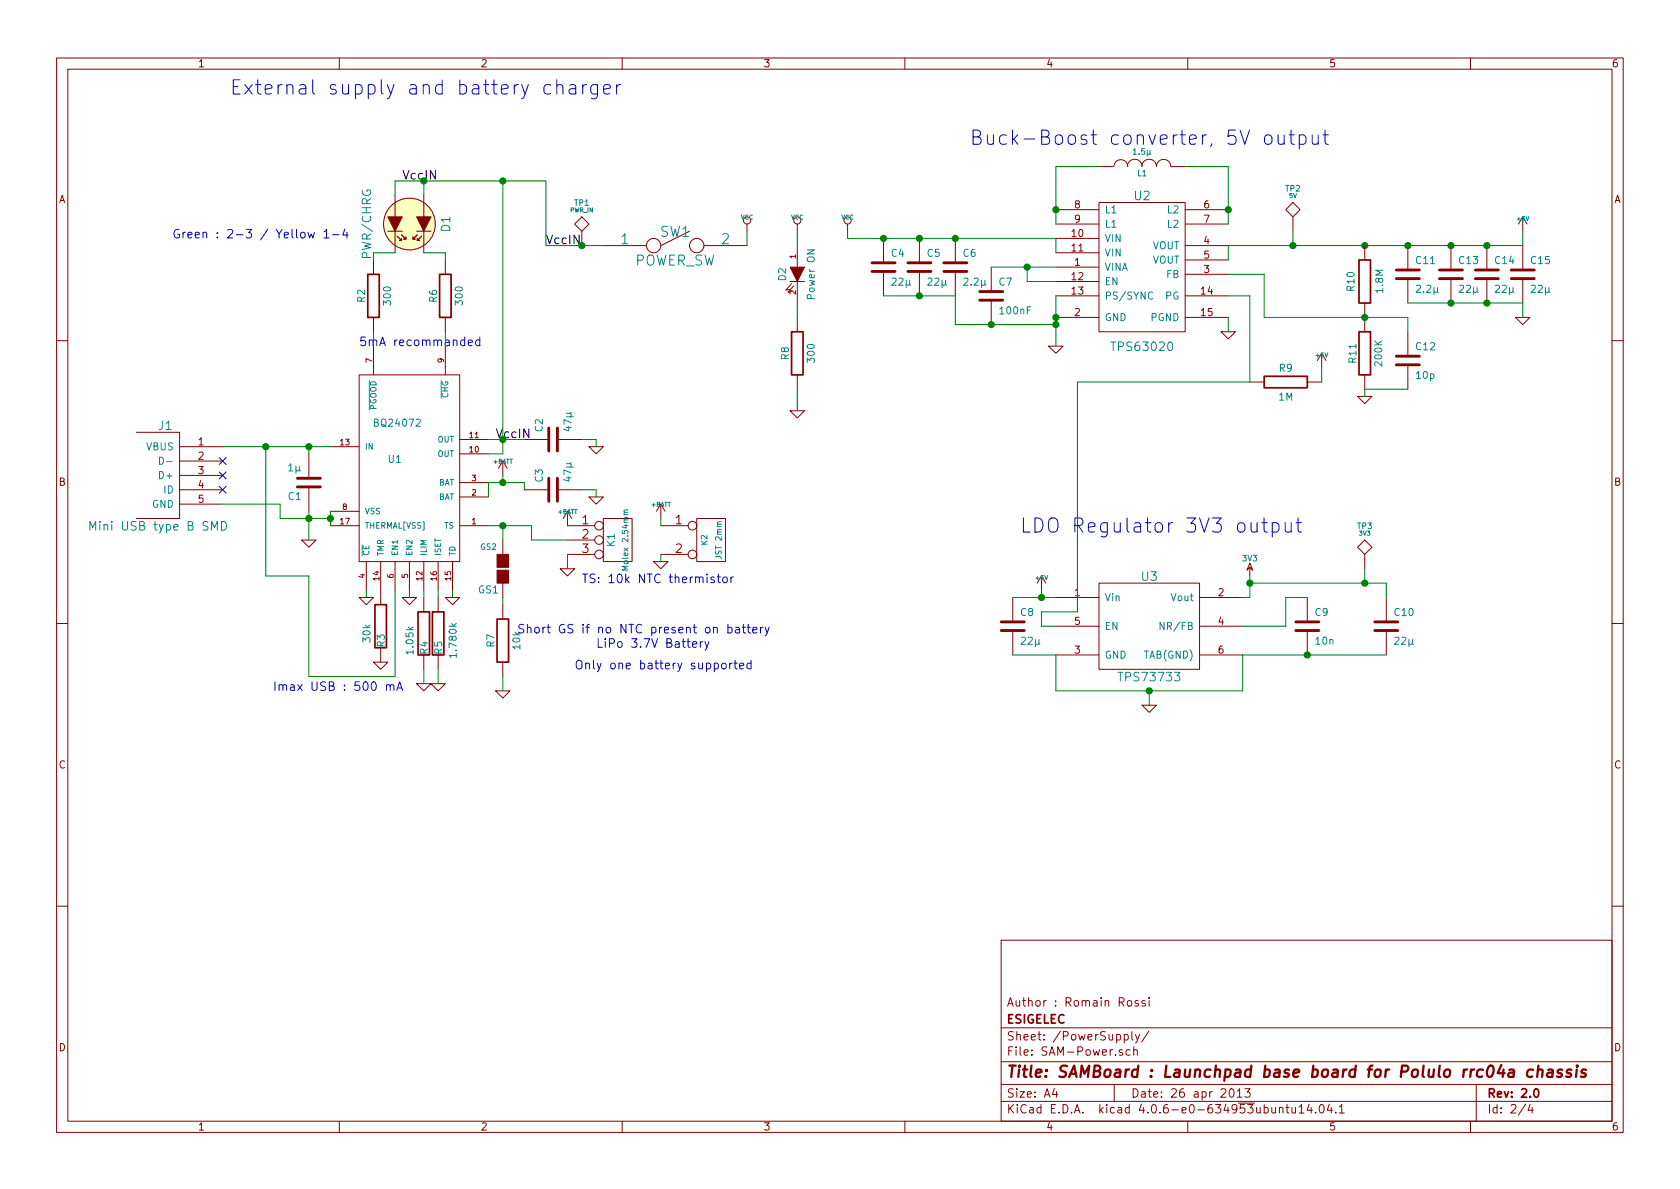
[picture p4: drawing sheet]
<svg xmlns="http://www.w3.org/2000/svg" width="297mm" height="210mm" viewBox="0 0 297 210" stroke-linecap="round" stroke-linejoin="round" font-family="sans-serif">
<g fill="none" stroke="#840000" stroke-width=".18">
<path d="M10 10.3h277v189.9h-277zM12 12.2h273v186.1h-273zM60 10.3v1.9M110 10.3v1.9M160 10.3v1.9M210 10.3v1.9M260 10.3v1.9M69.8 34.5v3.8M74.9 34.5v3.8M101.6 39.6l1.3-1.3 1.2 1.3-1.2 1.3zM132.1 39.6v1.3M141 39.6v1.3"/>
<path d="M149.9 39.6v1.3M186.7 37.1h7.6M186.7 39.6h7.6M194.3 35.8h15.2v22.9h-15.2zM194.3 29.5h2.5M197 29.4a1.22 1.22 0 0 1 1.2-1.2 1.22 1.22 0 0 1 1.2 1.2M199.3 29.4a1.3 1.3 0 0 1 1.3-1.2 1.3 1.3 0 0 1 1.3 1.2M201.9 29.4a1.3 1.3 0 0 1 1.3-1.2 1.3 1.3 0 0 1 1.3 1.2 1.27 1.27 0 0 1 1.2-1.2 1.27 1.27 0 0 1 1.3 1.2l2.5 .1M209.5 37.1h7.7M209.5 39.6h7.7M227.3 37.1l1.3-1.3 1.3 1.3-1.3 1.2zM228.6 38.3v2.6"/>
<path d="M269.2 38.3l-.7 1.3M269.2 38.3v2.6M269.2 38.3l.8 1.3M66 46v2.5M66 56.1v2.6M68.6 40.9h2.5M69.8 40.9v3.8M70.2 41.8l.8 .7M70.6 42.5h.4M71 41.5l.8 .8h-.4M71 42.2v.3M71.8 41.9v.4"/>
<path d="M73 41.9v.4M73.7 40.9h2.5M73.8 41.5l-.8 .8h.4M73.8 42.2v.3M73.8 42.5h.4M74.5 41.8l-.7 .7M74.9 40.9v3.8M78.7 46v2.5M78.7 56.1v2.6M102.9 40.9v2.5M106.7 43.4h7.6M121.9 40.9l-5.1 2.5"/>
<path d="M124.5 43.4h7.6M139.7 49.8h2.5M140 50.2l-1.1 1.1 .7-.1M140.3 50.5l-1 1.2 .7-.1M141 43.4v3.8M141 49.8v3.8M141 56.1v2.6M156.2 42.2v4.3M156.2 48v4.3M162.6 42.2v4.3M162.6 48v4.3M168.9 42.2v4.3"/>
<path d="M168.9 48v4.3M175.3 47.2v4.4M175.3 53.1v4.3M186.7 47.2h7.6M186.7 56.1h7.6M186.7 42.2h7.6M186.7 44.7h7.6M186.7 49.8h7.6M186.7 52.3h7.6M209.5 56.1h7.7M209.5 48.5h7.7M209.5 43.4h7.7"/>
<path d="M209.5 46h7.7M209.5 52.3h7.7M215.9 58.7h2.5l-1.2 1.2zM241.3 43.4v2.6M241.3 53.6v5.1M248.9 43.4v4.3M248.9 49.3v4.3M248.9 58.7v4.3M256.5 43.4v4.3M256.5 49.3v4.3M262.9 43.4v4.3M262.9 49.3v4.3"/>
<path d="M268 56.1h2.5l-1.3 1.3zM269.2 43.4v4.3M269.2 49.3v4.3M10 60.2h2M24.1 76.4h7.6v15.3h-7.6M31.7 79h7.7M58.4 79h5.1M63.5 66.3h17.8v33h-17.8zM66 61.2v5.1M78.7 61.2v5.1M81.3 77.7h5.1M92.7 77.7h4.3"/>
<path d="M98.6 77.7h4.3M104.1 79h2.6l-1.3 1.3zM139.7 72.6h2.5l-1.2 1.3zM141 66.3v2.5M185.4 61.2h2.6l-1.3 1.3zM221 67.6h2.5M231.1 67.6h2.6M233.7 62.5l-.8 1.2M233.7 62.5v2.5M233.7 62.5l.7 1.2M240 70.1h2.6l-1.3 1.3zM241.3 66.3v2.5"/>
<path d="M248.9 64.5v4.3M285 60.2h2M31.7 86.6h7.7M31.7 81.5h7.7M31.7 84.1h7.7M31.7 89.1h7.7M53.3 95.5h2.6l-1.3 1.3zM54.6 80.3v4.3M54.6 86.1v4.3M58.4 93h5.1M58.4 90.4h5.1M64.8 99.3v5.1"/>
<path d="M67.3 99.3v7.6M69.8 99.3v5.1M72.4 99.3v5.1M74.9 99.3v5.1M77.5 99.3v5.1M80 99.3v5.1M81.3 93h5.1M81.3 87.9h5.1M81.3 85.3h5.1M81.3 80.3h5.1M88.9 81.5l-.8 1.3M88.9 81.5v2.6"/>
<path d="M88.9 95.5v2.5M88.9 81.5l.8 1.3M92.7 86.6h4.3M98.6 86.6h4.3M100.3 90.4v2.6h4.9M100.3 95.5h4.9M100.3 98h4.9M100.3 90.4l-.7 1.3M100.3 90.4l.8 1.3M104.1 87.9h2.6l-1.3 1.2zM106.7 91.7h5.1v7.6h-5.1zM115.6 99.3h2.5l-1.3 1.3z"/>
<path d="M116.8 93h4.9M116.8 98h4.9M116.8 89.1l-.7 1.3M116.8 89.1v2.6M116.8 89.1l.8 1.3M123.2 91.7h5.1v7.6h-5.1zM221 99.6l.5 1.2-.5-.5-.5 .5zM240 96.8l1.3-1.3 1.3 1.3-1.3 1.2zM241.3 98v2.6M10 110.3h2M63.5 105.7h2.5l-1.2 1.2zM66 117.1h2.6l-1.3 1.3z"/>
<path d="M67.3 114.5v2.6M71.1 105.7h2.6l-1.3 1.2zM74.9 105.7v2.5M74.9 115.8v2.6M77.5 105.7v2.5M77.5 115.8v2.6M78.7 105.7h2.6l-1.3 1.2zM88.9 103.1v2.6M88.9 106.9v2.6M88.9 117.1v2.5M99.1 100.6h2.5l-1.3 1.2zM179.1 105.7v4.3"/>
<path d="M179.1 111.5v4.3M184.1 101.8l-.7 1.3M184.1 101.8v2.6M184.1 101.8l.8 1.3M186.7 105.7h7.6M186.7 115.8h7.6M186.7 110.7h7.6M194.3 103.1h17.8v15.3h-17.8zM212.1 105.7h7.6M212.1 115.8h7.6M212.1 110.7h7.6M221 100.3v1.5"/>
<path d="M231.1 105.7v4.3M231.1 111.5v4.3M245.1 105.7v4.3M245.1 111.5v4.3M285 110.3h2M73.7 120.9h2.5l-1.3 1.3zM76.2 120.9h2.5l-1.2 1.3zM87.6 122.2h2.6l-1.3 1.2zM201.9 124.7h2.6l-1.3 1.3zM10 160.2h2M177 166.3h108v32h-108zM199.4 177.1l.2-.2 .4 .2 .1 .5-.1 .2-.4 .1-.2-.1z"/>
<path d="M201.2 177a.37 .37 0 0 0-.5 .1v.3l.5 .1 .1 .1-.2 .3-.4-.1M202.5 177a.37 .37 0 0 0-.6 .1l.1 .3 .5 .1v.1l-.2 .3-.4-.1M203.2 176.4v.2M203.2 176.9v1M285 160.2h2M60 198.3v1.9M110 198.3v1.9M160 198.3v1.9M177 194.8h108M177 191.8h108M177 187.8h108M177 181.8h108"/>
<path d="M186.4 192.5l-.3 1h.9M186.8 193v1M197 191.8v3M198.5 185.7a.37 .37 0 0 0-.6 .1v.2l.6 .2v.1l-.2 .3-.4-.1M198.8 183l.4-.1 .3 .3-.1 .6h-.6M199.8 185.7l-.4-.1-.3 .3 .1 .6 .2 .1 .4-.1M200.1 182.4v1.3l.2 .2M200.5 185.7l.2-.1 .3 .1 .1 .9M200.5 185.1v1.5M200.8 182.9l.3 1M201.5 182.9l-.5 1.4-.2 .1M203.1 182.3l-1.2 2"/>
<path d="M210 198.3v1.9M217.5 192.7l.2-.2a.81 .81 0 0 1 .6 .6 .81 .81 0 0 1-.3 .8l-.2 .1a.79 .79 0 0 1-.3-1.3zM218.7 193l.5-.5v1.5M218.7 194h.9M220.1 192.5h.9l-.5 .6 .5 .1v.7l-.2 .1-.7-.1M226.2 196l.2-.2 .4 .1v.9M226.2 195.8v1M227.4 195.8h.5M227.6 195.3v1.3l.3 .2M228.4 195.8l.1 .9 .4 .1 .2-.1M229.1 195.8v1M229.7 195.8l.4-.5v1.5"/>
<path d="M229.7 196.8h.9M231.5 195.2l-.4 1.1h1M231.8 195.8v1M232.6 196.7v.1M233.4 195.5l.2-.2a.81 .81 0 0 1 .6 .6 .81 .81 0 0 1-.3 .8l-.1 .1a.79 .79 0 0 1-.4-1.3zM235 195.2l-.3 1.1h.9M235.4 195.8v1M236.2 196.7v.1M236.8 195.8l.4-.5v1.5M236.8 196.8h.9M260 198.3v1.9M261 191.8v6.5"/>
<path d="M269.7 195.2l-1.2 2M270.5 195.2l-.3 1.1h.9M270.9 195.8v1"/>
<circle cx="72.4" cy="39.6" r="4.6"/>
<circle cx="132.1" cy="39" r=".63"/>
<circle cx="141" cy="39" r=".63"/>
<circle cx="149.9" cy="39" r=".63"/>
<circle cx="115.6" cy="43.4" r="1.27"/>
<circle cx="123.2" cy="43.4" r="1.27"/>
<circle cx="105.9" cy="98" r=".76"/>
<circle cx="105.9" cy="93" r=".76"/>
<circle cx="105.9" cy="95.5" r=".76"/>
<circle cx="122.4" cy="98" r=".76"/>
<circle cx="122.4" cy="93" r=".76"/>
</g>
<path d="M65 48.5h2.1v7.6h-2.1zM77.7 48.5h2.1v7.6h-2.1zM140 58.7h2v7.6h-2zM240.3 58.7h2v7.6h-2zM240.3 46h2v7.6h-2zM223.5 66.5h7.6v2.1h-7.6zM66.3 106.9h2v7.6h-2zM73.9 108.2h2v7.6h-2zM76.5 108.2h2v7.6h-2zM87.9 109.5h2v7.6h-2zM271.3 192.7l.3-.2a.81 .81 0 0 1 .5 .6 .81 .81 0 0 1-.2 .8l-.2 .1a.79 .79 0 0 1-.4-1.3z" fill="none" stroke="#840000" stroke-width=".3"/>
<path d="M271.1 189.2a.7 .7 0 0 0-1 .3v.8l.2 .1 .6-.1M271.9 189.3a.52 .52 0 0 1 .9 .1l-.2 1M272 188.4l-.2 2M273.7 189.2h.8l-.1 1.2M274.5 189.6l-.7 .1a.4 .4 0 0 0-.3 .3 .4 .4 0 0 0 .3 .4l.6-.1M276.2 189.2l-.5-.1-.3 .4 .2 .3 .5 .1 .1 .3-.2 .1-.1 .1-.6-.1M277.8 189.2l-.5-.1-.3 .4 .3 .3 .4 .1 .1 .3-.1 .1-.2 .1-.6-.1M278.8 189.1l-.2 1.3M278.9 188.4l-.1 .2 .2-.1-.1-.1-.1 .2M280.4 189.2l-.5-.1-.3 .4 .3 .3 .4 .1 .1 .3-.1 .1-.2 .1-.6-.1" fill="none" stroke="#840000" stroke-width=".41"/>
<path d="M203.8 51.7a.5 .5 0 0 0-.6 0 .5 .5 0 0 0-.2 .6l.1 .4a.41 .41 0 0 0 .7 .1M65.3 67.3v5.2M78 67.3v3.1M15.9 93.7v-1.5l.5 1.1 .5-1.1v1.5M28.2 80.8a.64 .64 0 0 1 .7 .7 .64 .64 0 0 1-.7 .6zM29.5 81.6h.9M39.2 92.2a.77 .77 0 0 1 .9 .8 .77 .77 0 0 1-.9 .7zM111 90.6h-.6v.4M111 90.2h-.6l-.1 .3 .2 .1M111 100.1h-1l.7 .4-.7 .3h1M205.8 110.1v1.2l-.7-1.2v1.2" fill="none" stroke="#008484" stroke-width=".18"/>
<g fill="none" stroke="#840000" stroke-width=".51">
<path d="M154.2 48h4M154.2 46.5h4M160.5 48h4.1M160.5 46.5h4.1M166.9 48h4M166.9 46.5h4M173.2 53.1h4.1M173.2 51.6h4.1M246.9 49.3h4.1M246.9 47.7h4.1M254.5 49.3h4.1M254.5 47.7h4.1"/>
<path d="M260.9 49.3h4M260.9 47.7h4M267.2 49.3h4.1M267.2 47.7h4.1M97 75.7v4.1M98.6 75.7v4.1M246.9 64.5h4.1M246.9 63h4.1M52.6 84.6h4M52.6 86.1h4M97 84.6v4M98.6 84.6v4"/>
<path d="M177 111.5h4.1M177 110h4.1M229.1 111.5h4.1M229.1 110h4.1M243.1 111.5h4M243.1 110h4"/>
</g>
<g fill="none" stroke="#0000c2" stroke-width=".18">
<path d="M97.4 15.1l-.3-.1-.7 .1-.2 .3v.7l.1 .3a.82 .82 0 0 0 1.1 .1M98.5 15.2a.61 .61 0 0 1 1 .1v1.3M98.5 14.1v2.5M100.7 15.1l.3-.1 .7 .1 .1 .2v1.3M101.8 15.6l-.2 .1h-.6a.48 .48 0 0 0-.4 .5 .48 .48 0 0 0 .4 .4l.8-.1M103 15v1.6M103.7 15a.64 .64 0 0 0-.7 .4M105.6 15v2a.66 .66 0 0 1-1 .4M105.6 15.1l-.2-.1-.7 .1-.3 .3v.7l.2 .3a.82 .82 0 0 0 1 .1M106.7 15.8l1.2-.2-.1-.5-.7-.1-.4 .3v1l.2 .2 .2 .1 .7-.1M109 15v1.6M109.7 15a.64 .64 0 0 0-.7 .4"/>
<path d="M223.8 24a.69 .69 0 0 1 1.1 .3v.7a.68 .68 0 0 1-.7 .5 .68 .68 0 0 1-.6-.5v-.7zM226 23.8l.1 1.6a.72 .72 0 0 0 1-.1M227.1 23.8v1.7M227.9 23.8h1M228.3 23v2.2l.1 .2 .5 .1M229.7 24l.7-.2 .4 .3 .1 .2v.7l-.1 .3a.82 .82 0 0 1-1.1 .1M229.7 23.8v2.6M232 23.8l.1 1.6a.72 .72 0 0 0 1-.1M233.1 23.8v1.7M233.9 23.8h1M234.3 23v2.2l.1 .2 .5 .1M53.2 41.2l.2-.1 .5 .1v.6l-.1 .2-.4 .1-.2-.2z"/>
<path d="M54.5 41.1l.2 1 .3-.7 .3 .7 .3-1M57.3 41l.4-.4v1.5M57.3 42.1h.9M58.8 41.5h1.2M61 40.5l-.4 1.1h1M61.3 41.1v1M84.8 59.6v1.5M82.8 60.6l.7-.1v-.3l-.5-.1-.2 .2 .1 .8h.6M84.8 60.2a.48 .48 0 0 0-.6 .1v.7a.48 .48 0 0 0 .6 .1M223.1 92.4h1M223.5 91.6v2.1l.1 .3 .5 .1M224.9 92.6l.8-.2 .3 .3 .1 .2v.7l-.1 .3a.82 .82 0 0 1-1.1 .1"/>
<path d="M224.9 92.4v2.5M227.2 92.4l.1 1.6a.72 .72 0 0 0 1-.1M228.3 92.4v1.7M229.1 92.4h1M229.5 91.6v2.1l.1 .3 .5 .1M122.5 114l.7-.2-.1-.3h-.4l-.2 .2v.7h.6M123.8 113.5v1M124.3 113.5h-.3l-.2 .3M124.6 113.5l.4 1M125.3 113.5l-.5 1.3-.2 .2M126.3 102.1l-.4-.1-.2 .3 .1 .2 .5 .1v.4h-.6M126.8 102h.6"/>
<path d="M127 101.5v1.3l.4 .2M127.7 117.4l.2-.1 .4 .1 .1 .6-.2 .2-.3 .1-.2-.2zM127.9 102.2l.2-.2 .4 .2 .1 .6-.2 .2h-.3l-.2-.1zM128.7 111a.48 .48 0 0 1 .7 .1v.7a.48 .48 0 0 1-.7 .1M128.7 110.4v1.5M129 117.3v1M129.2 102v1M129.5 117.3h-.3l-.2 .3M129.7 102l-.3 .1-.2 .2M129.8 117.3h.6M130 116.8v1.3l.4 .2M130.1 111h.6v.9"/>
<path d="M130.7 111.3h-.5a.3 .3 0 0 0-.2 .3 .3 .3 0 0 0 .2 .3h.5M130.8 117.8l.7-.2-.1-.3h-.4l-.2 .2v.7h.6M131.2 110.9h.6M131.4 110.4v1.3l.4 .2M132.1 110.9h.6M132.3 110.4v1.3l.4 .2M132.8 117.3a.48 .48 0 0 0-.7 .1v.7a.48 .48 0 0 0 .7 .1M132.8 116.8v1.5M133.1 111.4l.7-.1v-.3l-.5-.1-.2 .2 .1 .8h.6M134.5 110.9v1M134.9 110.9l-.3 .1-.1 .2M135.3 110.9l.3 1"/>
<path d="M136 110.9l-.5 1.4-.2 .1M68.3 121.2h.1a.36 .36 0 0 1 .6 .1v.8M68.3 121.1v1M69 121.3a.35 .35 0 0 1 .3-.2 .35 .35 0 0 1 .3 .2v.8M70.2 122.1l.5-1.5 .5 1.5M70.3 121.7h.7"/>
</g>
<path d="M38.8 80.9l1.2 1.2M38.8 83.5l1.2 1.2M38.8 86l1.2 1.2M40 80.9l-1.2 1.2M40 83.5l-1.2 1.2M40 86l-1.2 1.2" fill="none" stroke="#000084" stroke-width=".18"/>
<g fill="#840000" stroke="#840000" stroke-width=".18">
<path d="M87.9 98h2v2.3h-2z"/>
<path d="M87.9 100.8h2v2.3h-2z"/>
<path d="M73.7 38.3h2.5l-1.3 2.6z"/>
<path d="M68.6 38.3h2.5l-1.3 2.6z"/>
<path d="M139.7 47.2h2.5l-1.2 2.6z"/>
</g>
<g fill="none" stroke="#008400" stroke-width=".18">
<path d="M69.8 34.5v-2.5h26.7v11.4h10.2M74.9 32v2.5M88.9 32v48.3h-2.5M194.3 29.5h-7.6v10.1M209.5 29.5h7.7v10.1M66 44.7h3.8M66 58.7v2.5M74.9 44.7h3.8v1.3M78.7 58.7v2.5M132.1 40.9v2.5M141 40.9v2.5M141 53.6v2.5"/>
<path d="M149.9 40.9v1.3h36.8v2.5M156.2 52.3h12.7v5.1h17.8M175.3 47.2h11.4M181.6 47.2v2.6h5.1M186.7 52.3v8.9M217.2 52.3h3.8v15.3h-30.5v40.6h-6.4v2.5h2.6M217.2 56.1v2.6M217.2 48.5h6.3v7.6h25.4v2.6M228.6 40.9v2.5M248.9 53.6h20.3v2.5M269.2 40.9v2.5h-52v2.6M39.4 79h19"/>
<path d="M47 79v22.8h7.6v17.8h15.2v-15.2M54.6 79v1.3M86.4 77.7h6.3M102.9 77.7h2.5v1.3M141 68.8v3.8M233.7 65v2.6M248.9 68.8h-7.6v1.3M39.4 89.1h10.1v2.6h8.9M54.6 90.4v5.1M58.4 90.4v2.6M86.4 93h7.6v2.5h6.3M88.9 84.1v1.2"/>
<path d="M88.9 93v2.5M92.7 86.6v-1.3h-6.3v2.6M100.3 98v2.6M102.9 86.6h2.5v1.3M116.8 91.7v1.3M116.8 98v1.3M64.8 104.4v1.3M72.4 104.4v1.3M74.9 104.4v1.3M74.9 118.4v2.5M77.5 104.4v1.3M77.5 118.4v2.5"/>
<path d="M80 104.4v1.3M88.9 105.7v1.2M88.9 119.6v2.6M179.1 115.8h7.6v6.4h33v-6.4h25.4M179.1 105.7h7.6M184.1 104.4v1.3M221 101.8v3.9h-1.3M221 103.1h24.1v2.6M231.1 105.7h-3.8v5h-7.6M241.3 100.6v2.5M203.2 122.2v2.5"/>
</g>
<g fill="#008400" stroke="#008400" stroke-width=".25">
<circle cx="203.2" cy="122.2" r=".51"/>
<circle cx="184.2" cy="105.7" r=".51"/>
<circle cx="168.9" cy="42.2" r=".51"/>
<circle cx="162.6" cy="42.2" r=".51"/>
<circle cx="156.2" cy="42.2" r=".51"/>
<circle cx="186.7" cy="37.1" r=".51"/>
<circle cx="217.2" cy="37.1" r=".51"/>
<circle cx="181.6" cy="47.2" r=".51"/>
<circle cx="256.5" cy="53.6" r=".51"/>
<circle cx="262.9" cy="53.6" r=".51"/>
<circle cx="186.7" cy="56.1" r=".51"/>
<circle cx="162.6" cy="52.3" r=".51"/>
<circle cx="186.7" cy="57.4" r=".51"/>
<circle cx="175.3" cy="57.4" r=".51"/>
<circle cx="58.4" cy="91.7" r=".51"/>
<circle cx="54.6" cy="79" r=".51"/>
<circle cx="54.6" cy="91.7" r=".51"/>
<circle cx="88.9" cy="85.3" r=".51"/>
<circle cx="88.9" cy="93" r=".51"/>
<circle cx="231.1" cy="115.8" r=".51"/>
<circle cx="221" cy="103.1" r=".51"/>
<circle cx="241.3" cy="43.4" r=".51"/>
<circle cx="248.9" cy="43.4" r=".51"/>
<circle cx="256.5" cy="43.4" r=".51"/>
<circle cx="262.9" cy="43.4" r=".51"/>
<circle cx="241.3" cy="56.1" r=".51"/>
<circle cx="228.6" cy="43.4" r=".51"/>
<circle cx="241.3" cy="103.1" r=".51"/>
<circle cx="102.9" cy="43.4" r=".51"/>
<circle cx="88.9" cy="32" r=".51"/>
<circle cx="47" cy="79" r=".51"/>
</g>
<circle cx="72.4" cy="39.6" r="4.6" fill="#ffffc2" stroke="#ffffc2" stroke-width=".18"/>
<g font-size="3.5" fill="#0000c2">
<text x="40.6" y="16.8">External supply and battery charger</text>
<text x="171.4" y="25.6">Buck-Boost converter, 5V output</text>
<text x="180.3" y="94.2">LDO Regulator 3V3 output</text>
</g>
<text font-size="2.8" fill="#840000" x="178" y="190.5">Title: SAMBoard : Launchpad base board for Polulo rrc04a chassis</text>
<g font-size="2.5" fill="#008484">
<text x="116.7" y="41.9">SW1</text>
<text x="109.8" y="43.2">1</text>
<text x="112" y="47">POWER_SW</text>
<text x="127.6" y="43.2">2</text>
</g>
<g font-size="2.1" fill="#008400">
<text x="71.1" y="31.7">VccIN</text>
<text x="65.6" y="45.5" transform="rotate(-90 65.6 45.5)">PWR/CHRG</text>
</g>
<g font-size="2.1" fill="#008484">
<text x="200.6" y="35.4">U2</text>
<text x="79.6" y="41" transform="rotate(-90 79.6 41)">D1</text>
<text x="196.9" y="62.1">TPS63020</text>
<text x="28" y="76">J1</text>
<text x="17.1" y="93.8">Mini USB type B SMD</text>
<text x="201.9" y="102.7">U3</text>
<text x="198.2" y="120.5">TPS73733</text>
</g>
<g font-size="2.1" fill="#0000c2">
<text x="30.5" y="42.2">Green : 2-3 / Yellow 1-4</text>
<text x="63.5" y="61.2">5mA recommanded</text>
<text x="102.9" y="103.1">TS: 10k NTC thermistor</text>
<text x="91.4" y="112">Short GS if no NTC present on battery</text>
<text x="101.6" y="118.4">Only one battery supported</text>
<text x="105.4" y="114.5">LiPo 3.7V Battery</text>
<text x="48.3" y="122.2">Imax USB : 500 mA</text>
</g>
<g font-size="2.1">
<text x="96.5" y="43.2">VccIN</text>
<text x="87.6" y="77.5">VccIN</text>
</g>
<g font-size="2.1" fill="#840000">
<text x="102.9" y="92.7">1</text>
<text x="102.9" y="95.2">2</text>
<text x="119.4" y="92.7">1</text>
<text x="102.9" y="97.8">3</text>
<text x="119.4" y="97.8">2</text>
<text x="178" y="178">Author : Romain Rossi</text>
<text x="178" y="184">Sheet: /PowerSupply/</text>
<text x="178" y="181">ESIGELEC</text>
<text x="178" y="186.7">File: SAM-Power.sch</text>
<text x="178" y="196.9">KiCad E.D.A. kicad 4.0.6-e0-634953ubuntu14.04.1</text>
<text x="178" y="194.1">Size: A4</text>
<text x="200" y="194.1">Date: 26 apr 2013</text>
<text x="263" y="194.1">Rev: 2.0</text>
<text x="263" y="196.9">Id: 2/4</text>
</g>
<g font-size="1.8" fill="#840000">
<text x="35" y="11.9">1</text>
<text x="85" y="11.9">2</text>
<text x="135" y="11.9">3</text>
<text x="185" y="11.9">4</text>
<text x="235" y="11.9">5</text>
<text x="285" y="11.9">6</text>
<text x="10.4" y="35.9">A</text>
<text x="285.4" y="35.9">A</text>
<text x="189.5" y="41.9">10</text>
<text x="190" y="36.8">8</text>
<text x="190" y="39.4">9</text>
<text x="212.9" y="36.8">6</text>
<text x="212.9" y="39.4">7</text>
<text x="189.5" y="44.4">11</text>
<text x="190" y="47">1</text>
<text x="212.9" y="43.2">4</text>
<text x="212.9" y="45.7">5</text>
<text x="189.5" y="49.5">12</text>
<text x="189.5" y="52.1">13</text>
<text x="212.4" y="52.1">14</text>
<text x="212.9" y="48.3">3</text>
<text x="190" y="55.9">2</text>
<text x="212.4" y="55.9">15</text>
<text x="35.1" y="78.7">1</text>
<text x="35.1" y="81.3">2</text>
<text x="35.1" y="83.8">3</text>
<text x="10.4" y="85.9">B</text>
<text x="35.1" y="86.4">4</text>
<text x="35.1" y="88.9">5</text>
<text x="285.4" y="85.9">B</text>
<text x="190" y="105.4">1</text>
<text x="215.4" y="105.4">2</text>
<text x="190" y="110.5">5</text>
<text x="215.4" y="110.5">4</text>
<text x="190" y="115.6">3</text>
<text x="215.4" y="115.6">6</text>
<text x="10.4" y="135.9">C</text>
<text x="285.4" y="135.9">C</text>
<text x="10.4" y="185.9">D</text>
<text x="285.4" y="185.9">D</text>
<text x="35" y="199.9">1</text>
<text x="85" y="199.9">2</text>
<text x="135" y="199.9">3</text>
<text x="185" y="199.9">4</text>
<text x="235" y="199.9">5</text>
<text x="285" y="199.9">6</text>
</g>
<g font-size="1.8" fill="#008484">
<text x="195.3" y="37.7">L1</text>
<text x="195.3" y="40.3">L1</text>
<text x="206.5" y="37.7">L2</text>
<text x="206.5" y="40.3">L2</text>
<text x="157.6" y="45.4">C4</text>
<text x="164" y="45.4">C5</text>
<text x="170.3" y="45.4">C6</text>
<text x="195.3" y="47.9">VINA</text>
<text x="195.3" y="42.8">VIN</text>
<text x="195.3" y="45.3">VIN</text>
<text x="203.6" y="44.1">VOUT</text>
<text x="203.6" y="46.6">VOUT</text>
<text x="250.4" y="46.7">C11</text>
<text x="258" y="46.7">C13</text>
<text x="264.4" y="46.7">C14</text>
<text x="270.7" y="46.7">C15</text>
<text x="64.5" y="53.4" transform="rotate(-90 64.5 53.4)">R2</text>
<text x="69.1" y="53.8" transform="rotate(-90 69.1 53.8)">300</text>
<text x="77.2" y="53.4" transform="rotate(-90 77.2 53.4)">R6</text>
<text x="81.8" y="53.8" transform="rotate(-90 81.8 53.8)">300</text>
<text x="139" y="49.6" transform="rotate(-90 139 49.6)">D2</text>
<text x="144" y="52.7" transform="rotate(-90 144 52.7)">Power ON</text>
<text x="157.8" y="50.5">22µ</text>
<text x="164.2" y="50.5">22µ</text>
<text x="170.6" y="50.5">2.2µ</text>
<text x="176.7" y="50.5">C7</text>
<text x="195.3" y="50.4">EN</text>
<text x="195.3" y="53">PS/SYNC</text>
<text x="206" y="53">PG</text>
<text x="206.2" y="49.1">FB</text>
<text x="239.5" y="51.4" transform="rotate(-90 239.5 51.4)">R10</text>
<text x="244.6" y="51.7" transform="rotate(-90 244.6 51.7)">1.8M</text>
<text x="250.6" y="51.8">2.2µ</text>
<text x="258.2" y="51.8">22µ</text>
<text x="264.5" y="51.8">22µ</text>
<text x="270.9" y="51.8">22µ</text>
<text x="176.9" y="55.6">100nF</text>
<text x="195.3" y="56.8">GND</text>
<text x="203.4" y="56.8">PGND</text>
<text x="139.5" y="63.6" transform="rotate(-90 139.5 63.6)">R8</text>
<text x="144" y="64" transform="rotate(-90 144 64)">300</text>
<text x="226.2" y="65.7">R9</text>
<text x="239.8" y="64.1" transform="rotate(-90 239.8 64.1)">R11</text>
<text x="244.4" y="64.6" transform="rotate(-90 244.4 64.6)">200K</text>
<text x="250.4" y="61.9">C12</text>
<text x="226.1" y="70.8">1M</text>
<text x="250.4" y="67">10p</text>
<text x="66.4" y="75.4">BQ24072</text>
<text x="96" y="76.3" transform="rotate(-90 96 76.3)">C2</text>
<text x="101" y="76.1" transform="rotate(-90 101 76.1)">47µ</text>
<text x="25.8" y="79.6">VBUS</text>
<text x="51.1" y="83.3">1µ</text>
<text x="68.7" y="81.8">U1</text>
<text x="26.8" y="89.8">GND</text>
<text x="28.4" y="84.7">D+</text>
<text x="29" y="87.2">ID</text>
<text x="51" y="88.4">C1</text>
<text x="96" y="85.2" transform="rotate(-90 96 85.2)">C3</text>
<text x="101" y="85" transform="rotate(-90 101 85)">47µ</text>
<text x="108.7" y="96.6" transform="rotate(-90 108.7 96.6)">K1</text>
<text x="84.6" y="104.9">GS1</text>
<text x="195.3" y="106.3">Vin</text>
<text x="207.1" y="106.3">Vout</text>
<text x="65.5" y="113.5" transform="rotate(-90 65.5 113.5)">30k</text>
<text x="180.5" y="108.9">C8</text>
<text x="180.7" y="114">22µ</text>
<text x="195.3" y="111.4">EN</text>
<text x="205.7" y="111.4">NR/FB</text>
<text x="232.5" y="108.9">C9</text>
<text x="232.7" y="114">10n</text>
<text x="246.6" y="108.9">C10</text>
<text x="246.7" y="114">22µ</text>
<text x="68" y="114.4" transform="rotate(-90 68 114.4)">R3</text>
<text x="73.1" y="115.5" transform="rotate(-90 73.1 115.5)">1.05k</text>
<text x="75.6" y="115.7" transform="rotate(-90 75.6 115.7)">R4</text>
<text x="78.2" y="115.7" transform="rotate(-90 78.2 115.7)">R5</text>
<text x="80.7" y="116" transform="rotate(-90 80.7 116)">1.780k</text>
<text x="87.4" y="114.4" transform="rotate(-90 87.4 114.4)">R7</text>
<text x="92" y="114.8" transform="rotate(-90 92 114.8)">10k</text>
<text x="195.3" y="116.5">GND</text>
<text x="202.3" y="116.5">TAB(GND)</text>
</g>
<g font-size="1.4" fill="#008484">
<text x="200.5" y="27.4">1.5µ</text>
<text x="201.1" y="31.2">L1</text>
<text x="227.3" y="33.9">TP2</text>
<text x="101.6" y="36.4">TP1</text>
<text x="79.2" y="70.5" transform="rotate(-90 79.2 70.5)">CHG</text>
<text x="66.5" y="72.6" transform="rotate(-90 66.5 72.6)">PGOOD</text>
<text x="64.5" y="79.5">IN</text>
<text x="77.3" y="80.8">OUT</text>
<text x="77.3" y="78.2">OUT</text>
<text x="77.4" y="88.4">BAT</text>
<text x="77.4" y="85.8">BAT</text>
<text x="64.5" y="90.9">VSS</text>
<text x="64.5" y="93.5">THERMAL[VSS]</text>
<text x="78.5" y="93.5">TS</text>
<text x="240" y="93.5">TP3</text>
<text x="65.3" y="98.3" transform="rotate(-90 65.3 98.3)">CE</text>
<text x="67.8" y="98.3" transform="rotate(-90 67.8 98.3)">TMR</text>
<text x="70.4" y="98.3" transform="rotate(-90 70.4 98.3)">EN1</text>
<text x="72.9" y="98.3" transform="rotate(-90 72.9 98.3)">EN2</text>
<text x="75.4" y="98.3" transform="rotate(-90 75.4 98.3)">ILIM</text>
<text x="78" y="98.3" transform="rotate(-90 78 98.3)">ISET</text>
<text x="80.5" y="98.3" transform="rotate(-90 80.5 98.3)">TD</text>
<text x="85" y="97.2">GS2</text>
<text x="111.1" y="100.3" transform="rotate(-90 111.1 100.3)">Molex 2.54mm</text>
<text x="125" y="96.4" transform="rotate(-90 125 96.4)">K2</text>
<text x="127.6" y="98.6" transform="rotate(-90 127.6 98.6)">JST 2mm</text>
<text x="219.7" y="99.3">3V3</text>
</g>
<g font-size="1.4" fill="#840000">
<text x="140.7" y="45.7" transform="rotate(-90 140.7 45.7)">1</text>
<text x="140.7" y="52.1" transform="rotate(-90 140.7 52.1)">2</text>
<text x="65.8" y="64.1" transform="rotate(-90 65.8 64.1)">7</text>
<text x="78.5" y="64.1" transform="rotate(-90 78.5 64.1)">9</text>
<text x="83" y="77.5">11</text>
<text x="60.2" y="78.7">13</text>
<text x="83" y="80">10</text>
<text x="83.4" y="87.6">2</text>
<text x="83.4" y="85.1">3</text>
<text x="60.2" y="92.7">17</text>
<text x="60.6" y="90.2">8</text>
<text x="83.4" y="92.7">1</text>
<text x="64.5" y="102.2" transform="rotate(-90 64.5 102.2)">4</text>
<text x="67.1" y="102.6" transform="rotate(-90 67.1 102.6)">14</text>
<text x="69.6" y="102.2" transform="rotate(-90 69.6 102.2)">6</text>
<text x="72.1" y="102.2" transform="rotate(-90 72.1 102.2)">5</text>
<text x="74.7" y="102.6" transform="rotate(-90 74.7 102.6)">12</text>
<text x="77.2" y="102.6" transform="rotate(-90 77.2 102.6)">16</text>
<text x="79.8" y="102.6" transform="rotate(-90 79.8 102.6)">15</text>
</g>
<g font-size="1.1" fill="#008484">
<text x="228" y="35">5V</text>
<text x="100.8" y="37.5">PWR_IN</text>
<text x="131" y="38.8">VCC</text>
<text x="139.9" y="38.8">VCC</text>
<text x="148.7" y="38.8">VCC</text>
<text x="268.3" y="39.1">+5V</text>
<text x="232.7" y="63.2">+5V</text>
<text x="87.2" y="82">+BATT</text>
<text x="115.1" y="89.6">+BATT</text>
<text x="98.6" y="90.9">+BATT</text>
<text x="240.4" y="94.7">3V3</text>
<text x="183.2" y="102.6">+5V</text>
</g>
</svg>
